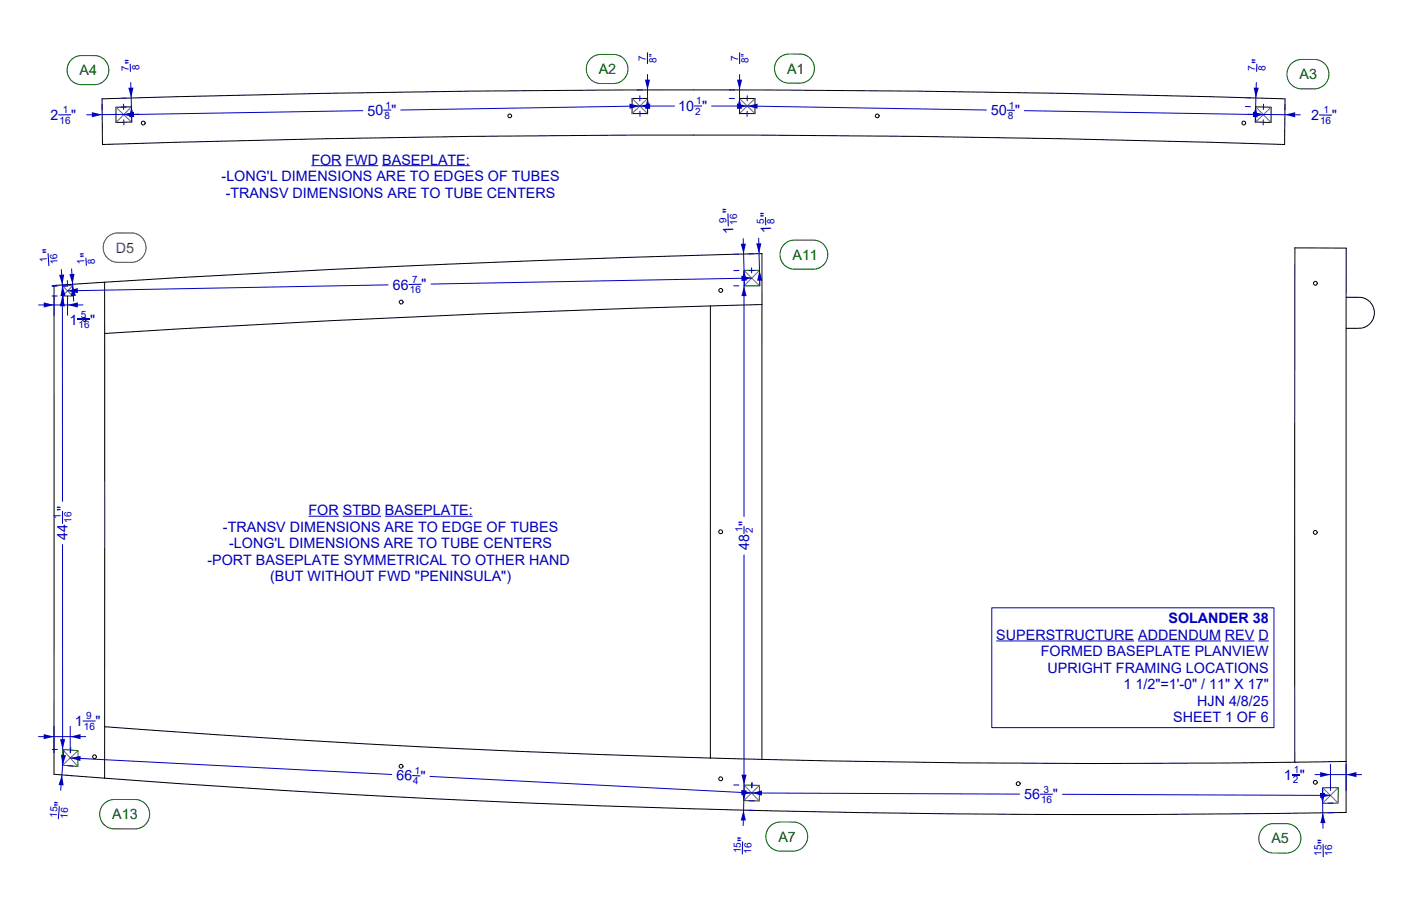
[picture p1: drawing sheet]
<svg xmlns="http://www.w3.org/2000/svg" width="432mm" height="279mm" viewBox="0 0 432 279" stroke-linecap="round" stroke-linejoin="round" font-family="sans-serif">
<!-- layer: Make2D -->
<path d="M33.1 73.2a4.5 4.5 0 0 1 3.2-1.4h4.6a4.5 4.5 0 0 1 4.1 4.8 4.5 4.5 0 0 1-4.5 4.3h-4.6a4.5 4.5 0 0 1-3.8-3 4.5 4.5 0 0 1 1-4.7zM19.2 88.1h3.2v3.2h-3.2z" fill="none" stroke="#bf0000" stroke-width=".31"/>
<path d="M22 18.4a4.5 4.5 0 0 1 3.2-1.3l4.2 .1a4.5 4.5 0 0 1 4.1 4.6 4.5 4.5 0 0 1-4.4 4.3h-4.3a4.5 4.5 0 0 1-3.9-2.9 4.5 4.5 0 0 1 1.1-4.8zM182 18.1a4.5 4.5 0 0 1 3.2-1.3h4.3a4.5 4.5 0 0 1 4 4.7 4.5 4.5 0 0 1-4.4 4.3l-4.3-.1a4.5 4.5 0 0 1-3.8-2.9 4.5 4.5 0 0 1 1-4.7zM240 18a4.5 4.5 0 0 1 3.2-1.3h3.7a4.5 4.5 0 0 1 4.1 4.6 4.5 4.5 0 0 1-4.5 4.3h-3.7a4.5 4.5 0 0 1-3.8-2.9 4.5 4.5 0 0 1 1-4.7zM398 19.7a4.5 4.5 0 0 1 3.2-1.4l4.2 .1a4.5 4.5 0 0 1 4.2 4.7 4.5 4.5 0 0 1-4.5 4.3h-4.3a4.5 4.5 0 0 1-3.9-3 4.5 4.5 0 0 1 1.1-4.7zM241.7 75.4a4.5 4.5 0 0 1 3.2-1.4l6.1 .1a4.5 4.5 0 0 1 4.1 4.6 4.5 4.5 0 0 1-4.5 4.3h-6.1a4.5 4.5 0 0 1-3.8-2.9 4.5 4.5 0 0 1 1-4.7zM229.3 83.4h4.8v4.7h-4.8zM19.3 231.1l4.8 .4-.1 4.9-4.8-.4zM32.1 247.9a4.5 4.5 0 0 1 3.2-1.4l6.7 .1a4.5 4.5 0 0 1 4.1 4.7 4.5 4.5 0 0 1-4.5 4.3h-6.7a4.5 4.5 0 0 1-3.9-3 4.5 4.5 0 0 1 1.1-4.7zM229.3 242.1l4.8 .1-.1 4.8-4.8-.1zM237.4 254.8a4.5 4.5 0 0 1 3.1-1.3h4.3a4.5 4.5 0 0 1 4.1 4.7 4.5 4.5 0 0 1-4.5 4.3h-4.3a4.5 4.5 0 0 1-3.8-3 4.5 4.5 0 0 1 1.1-4.7zM389.3 255.3a4.5 4.5 0 0 1 3.2-1.3h4.3a4.5 4.5 0 0 1 4.1 4.7 4.5 4.5 0 0 1-4.5 4.4h-4.3a4.5 4.5 0 0 1-3.9-3 4.5 4.5 0 0 1 1.1-4.8zM407.7 243l4.8-.1-.1 4.7-4.8 .1z" fill="none" stroke="#006300" stroke-width=".31"/>
<g fill="none" stroke="#000" stroke-width=".31">
<path d="M31.4 30.5l45.4-1.2 45.6-.9 45.6-.5 45.8-.2 45.7 .2 45.6 .5 45.6 .9 45.4 1.2-.2 14.1-45.4-1.3-45.5-.9-45.6-.6-45.6-.1-45.7 .1-45.6 .6-45.5 .9-45.4 1.3zM35.7 33.1l4.8-.2v4.7l-4.8 .2zM194.8 30.4h4.8v4.6h-4.8zM227.9 30.4h4.8v4.6h-4.8zM387 32.9l4.8 .2v4.7l-4.8-.2zM32.2 87l50.1-2.9 47.3-2.3 54.8-2.1 50.4-1.5 .1 15.7M32.2 87l.1 15.8M32.2 87l-15.5 1.1-.1 144.9v5.8l15.6 1.2M219 94.4l-47.1 1.5-46.8 1.9-46.6 2.3-46.2 2.7M234.8 93.9l-15.8 .4-.1 139.5M234.8 93.9v140.3M414.9 91.7h1.6a6.6 6.6 0 0 1 6.2 2 4.9 4.9 0 0 1 0 5.5 4.9 4.9 0 0 1-5.1 2l-2.7 .1"/>
<path d="M32.3 102.8l-.1 121.3M32.2 224.1v15.9M32.2 224.1l46.3 3.3 46.6 2.7 46.8 2.1 47 1.6M218.9 233.8l15.9 .4M234.8 234.2l41.2 .8 41 .4h41l41.1-.3M414.9 234.8v-158.3l-15.8-.1v158.7M414.9 234.8l-15.8 .3M414.9 234.8v15.8l-14 .2-49.1 .4-47.5-.1-48.3-.7-43.9-1-48.2-1.7-43.6-2.1-44.2-2.5-43.9-3.1"/>
<circle cx="44.1" cy="37.9" r=".58"/>
<circle cx="157.1" cy="35.7" r=".58"/>
<circle cx="270.4" cy="35.7" r=".58"/>
<circle cx="383.3" cy="37.9" r=".58"/>
<circle cx="26" cy="98.5" r=".58"/>
<circle cx="123.6" cy="93.2" r=".59"/>
<circle cx="222.1" cy="89.6" r=".59"/>
<circle cx="405.4" cy="87.4" r=".59"/>
<circle cx="222.1" cy="164" r=".59"/>
<circle cx="405.4" cy="164.2" r=".59"/>
<circle cx="29.1" cy="233.4" r=".58"/>
<circle cx="123.6" cy="236.3" r=".59"/>
<circle cx="222.1" cy="240.2" r=".59"/>
<circle cx="313.8" cy="241.7" r=".59"/>
<circle cx="405.4" cy="241.3" r=".59"/>
</g>
<g fill="none" stroke="#696969" stroke-width=".31">
<path d="M35.7 33.1l4.8 4.5M40.5 32.9l-4.8 4.9M194.8 30.4l4.8 4.6M199.6 30.4l-4.8 4.6M227.9 30.4l4.8 4.6M232.7 30.4l-4.8 4.6M387 32.9l4.8 4.9M391.8 33.1l-4.8 4.5M19.2 88.1l3.2 3.2M22.4 88.1l-3.2 3.2M229.3 83.4l4.8 4.7M234.1 83.4l-4.8 4.7"/>
<path d="M19.3 231.1l4.7 5.3M24.1 231.5l-4.9 4.5M229.3 242.1l4.7 4.9M234.1 242.2l-4.9 4.7M407.7 243l4.7 4.6M412.5 242.9l-4.9 4.8"/>
</g>
<path d="M125.9 87.7h4" fill="none" stroke="#0000bf" stroke-width=".4"/>
<g fill="#0000bf">
<path d="M20.8 89.7l3.2-.9v1.6z"/>
<path d="M228.5 85l3.2 .8-3.2 .8z"/>
</g>
<path d="M20.8 86.5v1.6M119.6 87.9l-98.8 1.8M231.6 82.6l.1 1.6M231.7 85.8l-98.8 1.8" fill="none" stroke="#0000bf" stroke-width=".31"/>
<g fill="#0000bf">
<path d="M18.1 248.6h.4l-.4 4h-.3z"/>
<path d="M18.8 232.8l1.6 .1-1.1 3.1z"/>
<path d="M19.1 239l.5 3.2-1.6-.1z"/>
</g>
<path d="M19.7 231.2l-1 12.5M20.6 239.1l1.6 .1M20.8 236.1l1.7 .1" fill="none" stroke="#0000bf" stroke-width=".31"/>
<path d="M228.8 259.5v4" fill="none" stroke="#0000bf" stroke-width=".43"/>
<g fill="#0000bf">
<path d="M228.5 243.7h1.6l-.9 3.2z"/>
<path d="M229.2 249.8l.7 3.2h-1.6z"/>
</g>
<path d="M229.4 242.1l-.3 12.5M230.8 249.9h1.5M230.8 246.9l1.6 .1" fill="none" stroke="#0000bf" stroke-width=".31"/>
<path d="M407.8 260.3v4" fill="none" stroke="#0000bf" stroke-width=".39"/>
<g fill="#0000bf">
<path d="M406.8 244.6l1.6-.1-.8 3.2z"/>
<path d="M407.7 250.7l.8 3.1h-1.6z"/>
</g>
<path d="M407.6 243l.2 12.4M410.8 247.7h-1.6M410.9 250.6h-1.6" fill="none" stroke="#0000bf" stroke-width=".31"/>
<path d="M398.1 238.9h2.5" fill="none" stroke="#0000bf" stroke-width=".33"/>
<g fill="#0000bf">
<path d="M406.9 238.1l3.2 .8-3.2 .8z"/>
<path d="M414.9 238.9l3.2-.8v1.6z"/>
</g>
<path d="M405.3 238.9h14.4M410.1 235.7v8M414.9 235.7v8" fill="none" stroke="#0000bf" stroke-width=".31"/>
<path d="M224.4 65.8v4" fill="none" stroke="#0000bf" stroke-width=".43"/>
<g fill="#0000bf">
<path d="M229.3 83.4l.9 3.1-1.6 .1z"/>
<path d="M228.3 75.2l1.6-.1-.7 3.2z"/>
</g>
<path d="M227.6 78.4h-1.6M229.1 73.6l.3 14.5M227.7 83.4l-1.6 .1" fill="none" stroke="#0000bf" stroke-width=".31"/>
<path d="M236 67v2.5" fill="none" stroke="#0000bf" stroke-width=".39"/>
<g fill="#0000bf">
<path d="M234.1 83.4l.9 3.1-1.6 .1z"/>
<path d="M233.1 75.1l1.6-.1-.8 3.2z"/>
</g>
<path d="M232.4 78.3h-1.6M233.8 73.5l.4 14.6M232.5 83.4l-1.6 .1" fill="none" stroke="#0000bf" stroke-width=".31"/>
<path d="M387.3 19.7v2.4" fill="none" stroke="#0000bf" stroke-width=".4"/>
<g fill="#0000bf">
<path d="M387 32.9l.7 3.2h-1.6z"/>
<path d="M386.4 27l1.6 .1-.9 3.1z"/>
</g>
<path d="M383.8 32.8l1.6 .1M383.9 30.1l1.6 .1M387.2 25.5l-.3 12.2" fill="none" stroke="#0000bf" stroke-width=".31"/>
<path d="M40.2 19.7v2.4" fill="none" stroke="#0000bf" stroke-width=".4"/>
<g fill="#0000bf">
<path d="M40.5 32.9l.9 3.2h-1.6z"/>
<path d="M39.5 27.1l1.6-.1-.7 3.2z"/>
</g>
<path d="M38.8 30.3h-1.5M38.9 33h-1.6M40.3 25.5l.3 12.2" fill="none" stroke="#0000bf" stroke-width=".31"/>
<path d="M18 35.4h3.9" fill="none" stroke="#0000bf" stroke-width=".37"/>
<g fill="#0000bf">
<path d="M38.1 35.3l3.2-.8v1.6z"/>
<path d="M28.3 34.6l3.2 .8-3.2 .8z"/>
</g>
<path d="M31.5 32.2v1.6M38.1 32.1v1.7M42.9 35.2l-16.2 .2" fill="none" stroke="#0000bf" stroke-width=".31"/>
<path d="M406.5 35.5h4" fill="none" stroke="#0000bf" stroke-width=".37"/>
<g fill="#0000bf">
<path d="M386.2 34.5l3.2 .8-3.2 .8z"/>
<path d="M396 35.4l3.2-.8v1.6z"/>
</g>
<path d="M384.6 35.3l16.2 .1M389.4 32.1v1.7M396 32.2v1.6" fill="none" stroke="#0000bf" stroke-width=".31"/>
<path d="M310.3 34h2.5" fill="none" stroke="#0000bf" stroke-width=".37"/>
<g fill="#0000bf">
<path d="M386.2 34.5l3.2 .9-3.2 .7z"/>
<path d="M230.3 32.7l3.2-.7v1.5z"/>
</g>
<path d="M230.3 34.3v1.6M230.3 32.7l73.7 1.2M315.7 34.1l73.7 1.3M389.4 36.9l-.1 1.6" fill="none" stroke="#0000bf" stroke-width=".31"/>
<path d="M118.1 34h2.5" fill="none" stroke="#0000bf" stroke-width=".37"/>
<g fill="#0000bf">
<path d="M194 32l3.2 .7-3.2 .8z"/>
<path d="M38.1 35.4l3.2-.9v1.6z"/>
</g>
<path d="M38.2 36.9v1.6M111.8 34.1l-73.7 1.3M197.2 32.7l-73.7 1.2M197.2 34.3l.1 1.6" fill="none" stroke="#0000bf" stroke-width=".31"/>
<path d="M19.3 157.6v3.9" fill="none" stroke="#0000bf" stroke-width=".33"/>
<g fill="#0000bf">
<path d="M18.5 227.9h1.6l-.8 3.2z"/>
<path d="M19.2 91.3l.8 3.2h-1.6z"/>
</g>
<path d="M17.6 91.3h-1.5M19.2 91.3l.1 63.3M19.3 167.9v63.2M17.7 231.1h-1.6" fill="none" stroke="#0000bf" stroke-width=".31"/>
<path d="M229.3 162.2v2.5" fill="none" stroke="#0000bf" stroke-width=".33"/>
<g fill="#0000bf">
<path d="M228.5 238.9h1.6l-.8 3.2z"/>
<path d="M229.3 88.1l.8 3.2h-1.6z"/>
</g>
<path d="M226.1 88.1h1.6M229.3 88.1v71.2M229.3 171.1v71M226.1 242.1h1.6" fill="none" stroke="#0000bf" stroke-width=".31"/>
<path d="M228 16.2v3.5" fill="none" stroke="#0000bf" stroke-width=".34"/>
<g fill="#0000bf">
<path d="M227.9 30.4l.8 3.1h-1.6z"/>
<path d="M227.1 24.6h1.6l-.8 3.1z"/>
</g>
<path d="M224.7 30.4h1.6M224.8 27.7h1.5M227.9 23v12.1" fill="none" stroke="#0000bf" stroke-width=".31"/>
<path d="M199.6 16.2v3.5" fill="none" stroke="#0000bf" stroke-width=".34"/>
<g fill="#0000bf">
<path d="M199.6 30.4l.8 3.1h-1.6z"/>
<path d="M198.8 24.6h1.6l-.8 3.1z"/>
</g>
<path d="M198 27.7h-1.6M198 30.4h-1.6M199.6 23v12.1" fill="none" stroke="#0000bf" stroke-width=".31"/>
<path d="M213.9 32.7h2.5" fill="none" stroke="#0000bf" stroke-width=".33"/>
<g fill="#0000bf">
<path d="M227.1 31.9l3.2 .8-3.2 .8z"/>
<path d="M197.2 32.7l3.2-.8v1.6z"/>
</g>
<path d="M197.2 29.5v1.6M207.9 32.7h-10.7M230.3 29.5v1.6M230.3 32.7h-11" fill="none" stroke="#0000bf" stroke-width=".31"/>
<g fill="#0000bf">
<path d="M127.1 239l2.5 .1v.4l-2.5-.2z"/>
<path d="M21.6 233.7l3.3-.6-.1 1.6z"/>
<path d="M228.5 243.6l3.2 .9-3.2 .7z"/>
</g>
<path d="M21.6 233.7l99.1 5.1M21.8 230.6l-.1 1.6M132.5 239.4l99.2 5.1M231.8 241.4l-.1 1.6" fill="none" stroke="#0000bf" stroke-width=".31"/>
<path d="M320.5 244.9h4" fill="none" stroke="#0000bf" stroke-width=".34"/>
<g fill="#0000bf">
<path d="M231.7 244.5l3.1-.7v1.6z"/>
<path d="M406.9 244.5l3.2 .8-3.2 .8z"/>
</g>
<path d="M231.7 244.5l82.5 .4M231.7 241.4v1.6M327.5 245l82.6 .3M410.1 242.1v1.6" fill="none" stroke="#0000bf" stroke-width=".31"/>
<path d="M25.5 222.4h4" fill="none" stroke="#0000bf" stroke-width=".33"/>
<g fill="#0000bf">
<path d="M21.6 227.2l3.2-.8v1.6z"/>
<path d="M13.5 226.4l3.1 .8-3.1 .8z"/>
</g>
<path d="M16.6 224v8.2M21.6 224v8.2M26.4 227.2h-14.5" fill="none" stroke="#0000bf" stroke-width=".31"/>
<path d="M23.9 98.5h3.9" fill="none" stroke="#0000bf" stroke-width=".33"/>
<g fill="#0000bf">
<path d="M20.8 94l3.2-.8v1.6z"/>
<path d="M13.5 93.2l3.2 .8-3.2 .8z"/>
</g>
<path d="M11.9 94h13.7M16.7 91.3v5.9M20.8 91.3v5.9" fill="none" stroke="#0000bf" stroke-width=".31"/>
<g fill="#0000bf">
<path d="M14.6 78.1h.4l.2 3.9h-.3z"/>
<path d="M19.2 88.1l1 3.1-1.5 .1z"/>
<path d="M18.2 84.8l1.6-.1-.6 3.2z"/>
</g>
<path d="M17.6 88l-1.6 .1M17.6 88.2l-1.5 .1M18.9 83.1l.6 9.8" fill="none" stroke="#0000bf" stroke-width=".31"/>
<g fill="#0000bf">
<path d="M26.3 79.5h.3l.2 2.4-.3 .1z"/>
<path d="M22.4 88.1l1 3.1-1.6 .1z"/>
<path d="M21.4 84.6l1.6-.1-.6 3.2z"/>
</g>
<g fill="none" stroke="#0000bf" stroke-width=".31">
<path d="M96 51.1h9.3M106.5 51.1h10.1M117.8 51.1h27M20.8 87.8l-1.6 .1M20.8 88.2l-1.6 .1M22.1 82.9l.6 10M95.1 159.2h9.3M105.6 159.2h11.8M118.7 159.2h27M305.7 187.4h86.9v37h-86.9zM307.1 197.7h42.5M350.8 197.7h25.5"/>
<path d="M377.5 197.7h9.1M387.9 197.7h3.2"/>
</g>
<g font-size="4.4" fill="#006300">
<text x="24.5" y="23.2">A4</text>
<text x="184.5" y="22.9">A2</text>
<text x="242.6" y="22.7">A1</text>
<text x="400.5" y="24.4">A3</text>
<text x="244.2" y="80.1">A11</text>
<text x="34.6" y="252.6">A13</text>
<text x="239.9" y="259.6">A7</text>
<text x="391.8" y="260.1">A5</text>
</g>
<g font-size="4.4" fill="#0000bf">
<text x="41.7" y="19.6" transform="rotate(-92 41.7 19.6)">&quot;</text>
<text x="389" y="19.7" transform="rotate(-88 389 19.7)">&quot;</text>
<text x="113.3" y="35.6" transform="rotate(-1 113.3 35.6)">50 &quot;</text>
<text x="209" y="34.3">10 &quot;</text>
<text x="305.4" y="35.5" transform="rotate(1 305.4 35.5)">50 &quot;</text>
<text x="15.5" y="37" transform="rotate(-1 15.5 37)">2</text>
<text x="21.9" y="37" transform="rotate(-1 21.9 37)">&quot;</text>
<text x="404.1" y="37" transform="rotate(1 404.1 37)">2</text>
<text x="410.5" y="37.1" transform="rotate(1 410.5 37.1)">&quot;</text>
<text x="96" y="50.8">FOR FWD BASEPLATE:</text>
<text x="68.3" y="55.9">-LONG'L DIMENSIONS ARE TO EDGES OF TUBES</text>
<text x="69.6" y="60.9">-TRANSV DIMENSIONS ARE TO TUBE CENTERS</text>
<text x="225.9" y="65.8" transform="rotate(-91 225.9 65.8)">&quot;</text>
<text x="237.7" y="71.9" transform="rotate(-91 237.7 71.9)">1 &quot;</text>
<text x="16.4" y="78" transform="rotate(-94 16.4 78)">&quot;</text>
<text x="226.1" y="72.2" transform="rotate(-91 226.1 72.2)">1</text>
<text x="28" y="79.4" transform="rotate(-94 28 79.4)">&quot;</text>
<text x="121.1" y="89.4" transform="rotate(-1 121.1 89.4)">66</text>
<text x="129.9" y="89.2" transform="rotate(-1 129.9 89.2)">&quot;</text>
<text x="21.4" y="100.1">1</text>
<text x="27.8" y="100.1">&quot;</text>
<text x="20.9" y="157.6" transform="rotate(-90 20.9 157.6)">&quot;</text>
<text x="95.1" y="158.9">FOR STBD BASEPLATE:</text>
<text x="20.9" y="166.4" transform="rotate(-90 20.9 166.4)">44</text>
<text x="68.7" y="164">-TRANSV DIMENSIONS ARE TO EDGE OF TUBES</text>
<text x="70.6" y="169">-LONG'L DIMENSIONS ARE TO TUBE CENTERS</text>
<text x="230.9" y="169.6" transform="rotate(-90 230.9 169.6)">48 &quot;</text>
<text x="63.9" y="174.1">-PORT BASEPLATE SYMMETRICAL TO OTHER HAND</text>
<text x="83.2" y="179.2">(BUT WITHOUT FWD &quot;PENINSULA&quot;)</text>
<text x="307.1" y="197.3">SUPERSTRUCTURE ADDENDUM REV D</text>
<text x="360.1" y="192.3">SOLANDER 38</text>
<text x="320.8" y="202.4">FORMED BASEPLATE PLANVIEW</text>
<text x="322.8" y="207.5">UPRIGHT FRAMING LOCATIONS</text>
<text x="346.3" y="212.6">1</text>
<text x="350" y="212.6">1/2&quot;=1'-0&quot; / 11&quot; X 17&quot;</text>
<text x="369" y="217.7">HJN 4/8/25</text>
<text x="23.1" y="223.9">1</text>
<text x="29.5" y="223.9">&quot;</text>
<text x="361.6" y="222.7">SHEET 1 OF 6</text>
<text x="122.1" y="240.5" transform="rotate(3 122.1 240.5)">66 &quot;</text>
<text x="395.7" y="240.5">1 &quot;</text>
<text x="19.9" y="248.7" transform="rotate(-86 19.9 248.7)">&quot;</text>
<text x="315.6" y="246.5">56</text>
<text x="324.5" y="246.5">&quot;</text>
<text x="230.5" y="259.6" transform="rotate(-89 230.5 259.6)">&quot;</text>
<text x="409.4" y="260.3" transform="rotate(-91 409.4 260.3)">&quot;</text>
</g>
<text font-size="4.4" fill="#bf0000" x="35.7" y="77.9">D5</text>
<g font-size="3.1" fill="#0000bf">
<text x="39.7" y="21.8" transform="rotate(-92 39.7 21.8)">7</text>
<text x="43" y="21.7" transform="rotate(-92 43 21.7)">8</text>
<text x="199.1" y="18.8" transform="rotate(-90 199.1 18.8)">7</text>
<text x="202.3" y="19.4" transform="rotate(-90 202.3 19.4)">8&quot;</text>
<text x="227.5" y="18.8" transform="rotate(-90 227.5 18.8)">7</text>
<text x="230.7" y="19.4" transform="rotate(-90 230.7 19.4)">8&quot;</text>
<text x="386.8" y="21.8" transform="rotate(-88 386.8 21.8)">7</text>
<text x="390.1" y="21.9" transform="rotate(-88 390.1 21.9)">8</text>
<text x="19.4" y="34.9" transform="rotate(-1 19.4 34.9)">1</text>
<text x="118.8" y="33.5" transform="rotate(-1 118.8 33.5)">1</text>
<text x="214.3" y="35.4">2</text>
<text x="214.6" y="32.2">1</text>
<text x="311" y="33.5" transform="rotate(1 311 33.5)">1</text>
<text x="408" y="35" transform="rotate(1 408 35)">1</text>
<text x="18.3" y="38.2" transform="rotate(-1 18.3 38.2)">16</text>
<text x="118.5" y="36.7" transform="rotate(-1 118.5 36.7)">8</text>
<text x="310.6" y="36.8" transform="rotate(1 310.6 36.8)">8</text>
<text x="406.9" y="38.2" transform="rotate(1 406.9 38.2)">16</text>
<text x="223.9" y="68.7" transform="rotate(-91 223.9 68.7)">9</text>
<text x="227.2" y="69.4" transform="rotate(-91 227.2 69.4)">16</text>
<text x="235.5" y="69.1" transform="rotate(-91 235.5 69.1)">5</text>
<text x="238.8" y="69" transform="rotate(-91 238.8 69)">8</text>
<text x="14.5" y="80.7" transform="rotate(-94 14.5 80.7)">1</text>
<text x="17.8" y="81.5" transform="rotate(-94 17.8 81.5)">16</text>
<text x="26.1" y="81.3" transform="rotate(-94 26.1 81.3)">1</text>
<text x="29.4" y="81.4" transform="rotate(-94 29.4 81.4)">8</text>
<text x="127" y="87.2" transform="rotate(-1 127 87.2)">7</text>
<text x="126.3" y="90.5" transform="rotate(-1 126.3 90.5)">16</text>
<text x="24.2" y="101.3">16</text>
<text x="25" y="98">5</text>
<text x="18.8" y="160.1" transform="rotate(-90 18.8 160.1)">1</text>
<text x="22" y="161.2" transform="rotate(-90 22 161.2)">16</text>
<text x="228.8" y="164" transform="rotate(-90 228.8 164)">1</text>
<text x="232" y="164.3" transform="rotate(-90 232 164.3)">2</text>
<text x="26.6" y="221.9">9</text>
<text x="25.8" y="225.1">16</text>
<text x="127.8" y="238.7" transform="rotate(3 127.8 238.7)">1</text>
<text x="398.8" y="238.4">1</text>
<text x="127.2" y="241.9" transform="rotate(3 127.2 241.9)">4</text>
<text x="321.6" y="244.4">3</text>
<text x="398.4" y="241.6">2</text>
<text x="320.9" y="247.7">16</text>
<text x="17.5" y="252.2" transform="rotate(-86 17.5 252.2)">15</text>
<text x="20.8" y="252.5" transform="rotate(-86 20.8 252.5)">16</text>
<text x="228.3" y="263.2" transform="rotate(-89 228.3 263.2)">15</text>
<text x="231.6" y="263.2" transform="rotate(-89 231.6 263.2)">16</text>
<text x="407.3" y="264" transform="rotate(-91 407.3 264)">15</text>
<text x="410.6" y="263.9" transform="rotate(-91 410.6 263.9)">16</text>
</g>
</svg>
